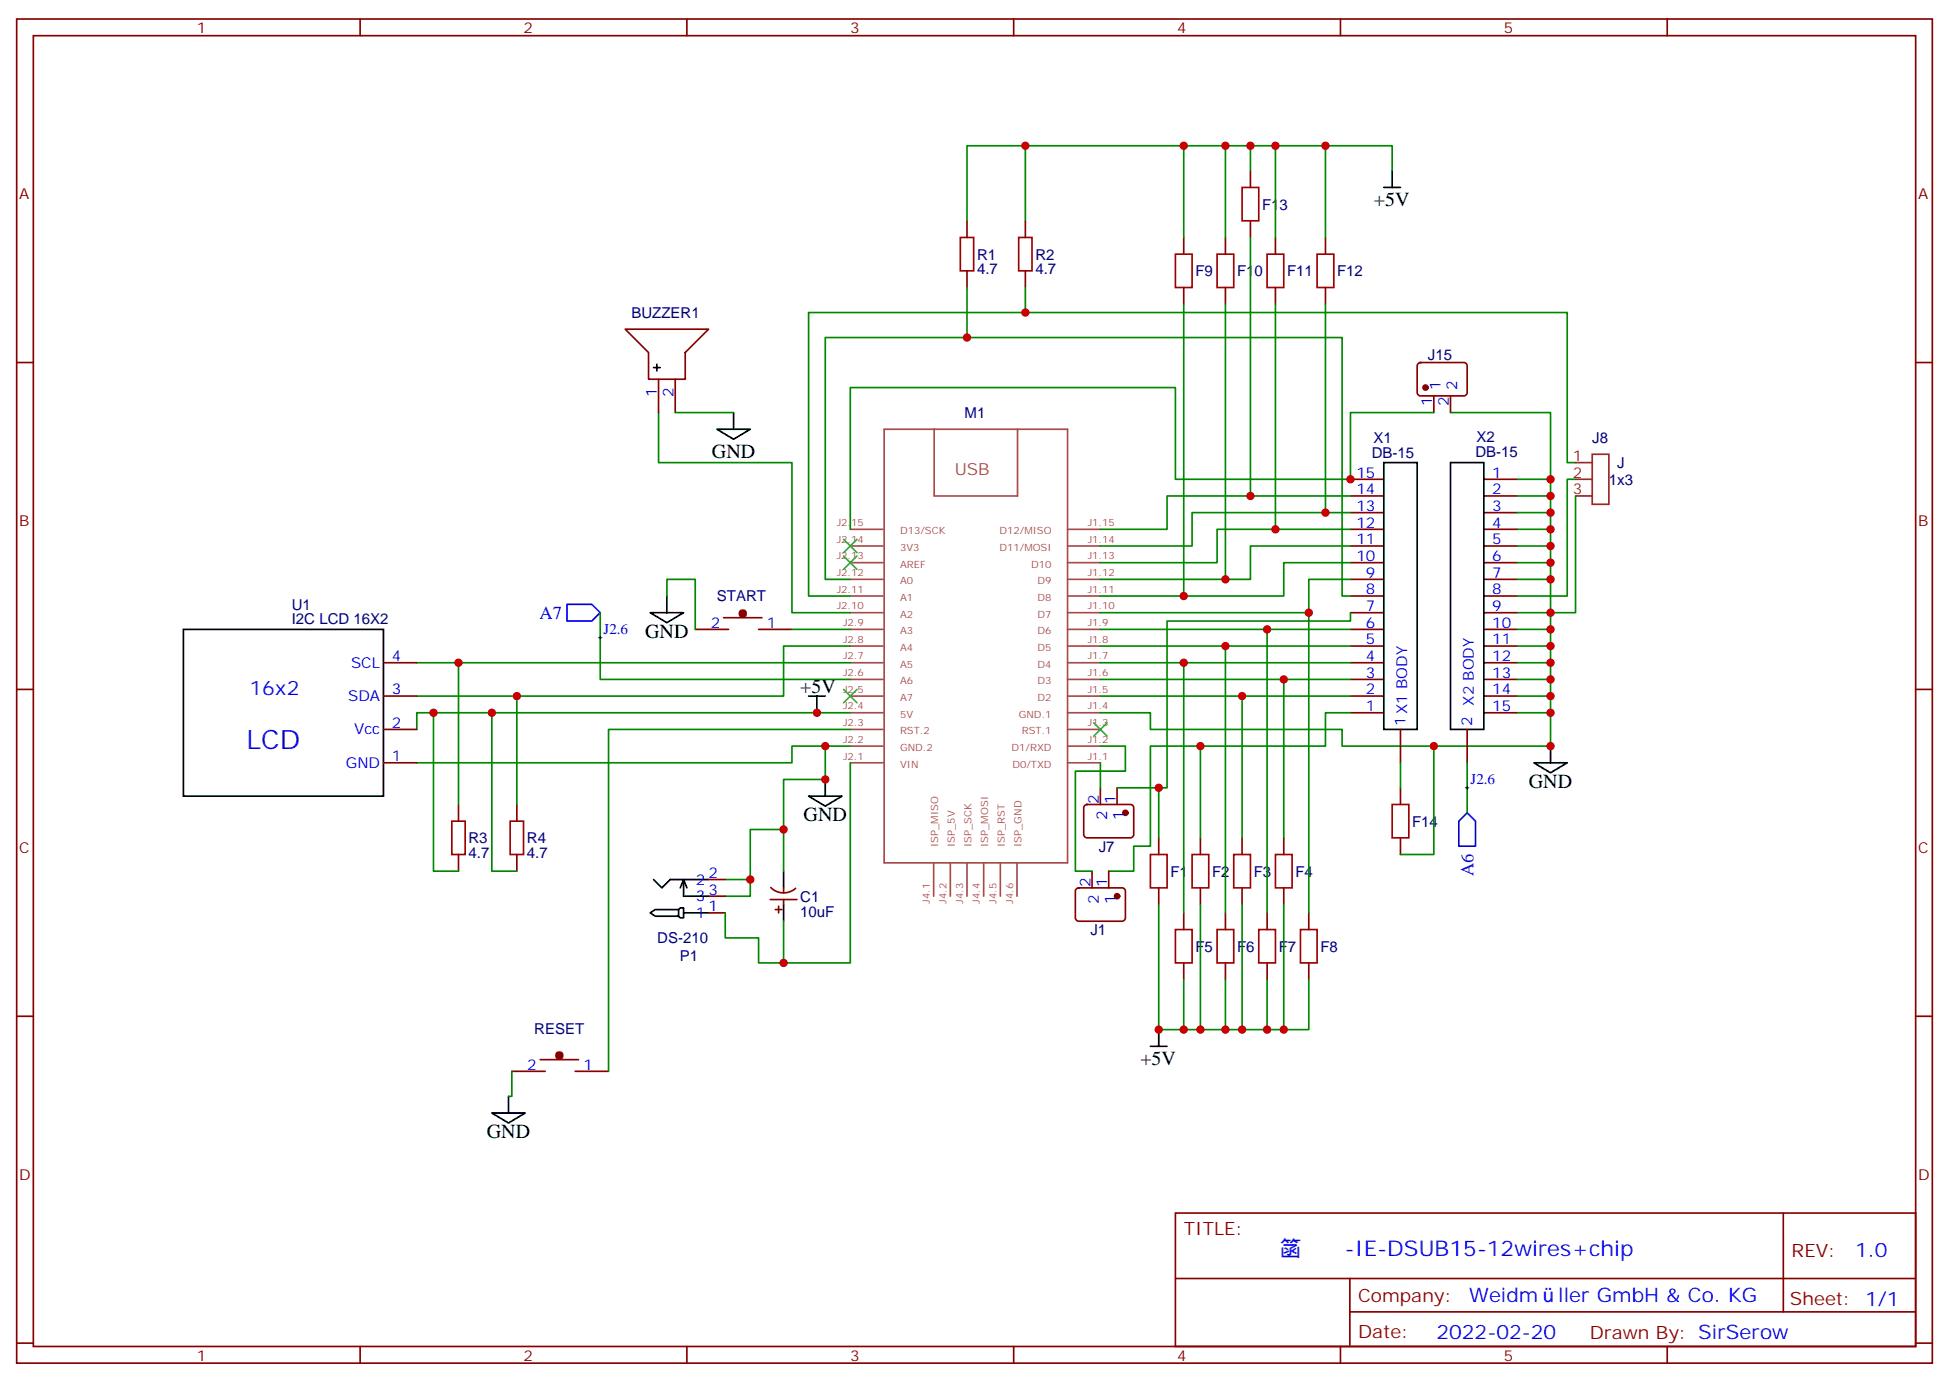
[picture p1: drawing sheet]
<svg xmlns="http://www.w3.org/2000/svg" width="412mm" height="292mm" viewBox="0 0 412 292" stroke-linecap="round" stroke-linejoin="round" font-family="sans-serif">
<g fill="none" stroke="#870000" stroke-width=".35">
<path d="M3.5 4h405.4v284.4h-405.4zM7.1 7.5h398.2v277.3h-398.2zM76.2 4v3.5M145.3 4v3.5M214.5 4v3.5M283.6 4v3.5M352.8 4v3.5M264.6 36.1v3.6M204.6 46.7v3.5M204.6 57.3v3.5M217 46.7v3.5M217 57.3v3.5"/>
<path d="M250.5 50.2v3.6M259.3 50.2v3.6M264.6 46.7v3.5M269.9 50.2v3.6M280.5 50.2v3.6M3.5 76.7h3.6M132.3 69.6h17.6l-4.9 5v5.6h-7.8v-5.6zM250.5 60.8v3.5M259.3 60.8v3.5M269.9 60.8v3.5M280.5 60.8v3.5M300.1 76.9l.5-.2h9.1a.71 .71 0 0 1 .7 .7v5.6a.76 .76 0 0 1-.7 .7h-9.1a.76 .76 0 0 1-.7-.7v-5.6z"/>
<path d="M405.3 76.7h3.6M139.3 80.2v7.1M142.9 80.2v7.1M303.4 83.7v3.6M306.9 83.7v3.6M285.8 119h7M285.8 115.5h7M285.8 112h7M285.8 108.4h7M285.8 104.9h7M285.8 101.4h7M314 119h7"/>
<path d="M314 115.5h7M314 112h7M314 108.4h7M314 104.9h7M314 101.4h7M147.1 133.1h7.1M153.1 130.7h8.1M160.5 133.1h7.1M285.8 136.7h7M285.8 133.1h7M285.8 129.6h7M285.8 126.1h7"/>
<path d="M285.8 122.6h7M314 136.7h7M314 133.1h7M314 129.6h7M314 126.1h7M314 122.6h7M3.5 145.8h3.6M81.1 147.2h7.1M81.1 140.2h7.1M81.1 154.3h7.1M285.8 150.8h7M285.8 147.2h7"/>
<path d="M285.8 143.7h7M285.8 140.2h7M296.3 154.3v7.1M310.4 154.3v7.1M314 150.8h7M314 147.2h7M314 143.7h7M314 140.2h7M405.3 145.8h3.6M81.1 161.4h7.1M97 170.2v3.5M109.4 170.2v3.5"/>
<path d="M229.5 170.4l.5-.2h9.2a.71 .71 0 0 1 .7 .7v5.6a.76 .76 0 0 1-.7 .7h-9.2a.76 .76 0 0 1-.7-.7v-5.6zM232.8 166.7v3.5M236.4 166.7v3.5M245.2 177.2v3.6M254 177.2v3.6M262.8 177.2v3.6M271.6 177.2v3.6M296.3 166.7v3.5M296.3 177.2v3.6M97 180.8v3.5M109.4 180.8v3.5M149.9 186.1h3.6"/>
<path d="M149.9 189.6h3.6M149.9 193.1h3.6M163 190.3h5.6M163.1 187.7a3.8 3.8 0 0 0 5.2 .2M164 192.4h1.5M164.7 191.7v1.4M165.8 187.8v1.1M165.8 190.3v1M227.8 188l.4-.2h9.2a.71 .71 0 0 1 .7 .7v5.7a.76 .76 0 0 1-.7 .7h-9.2a.76 .76 0 0 1-.7-.7v-5.7zM231.1 184.3v3.5M234.6 184.3v3.5M245.2 187.8v3.5"/>
<path d="M250.5 193.1v3.5M254 187.8v3.5M259.3 193.1v3.5M262.8 187.8v3.5M268.1 193.1v3.5M271.6 187.8v3.5M276.9 193.1v3.5M3.5 215h3.6M250.5 203.7v3.5M259.3 203.7v3.5M268.1 203.7v3.5M276.9 203.7v3.5"/>
<path d="M405.3 215h3.6M108.3 226.6h7.1M114.3 224.2h8.1M121.7 226.6h7.1M248.7 256.6h156.6v28.2h-156.6zM377.3 256.6v20.9M248.7 270.5h156.5M285.6 277.5h119.6M285.6 270.5v14.1M3.5 284.1h3.6M76.2 284.8v3.6M145.3 284.8v3.6"/>
<path d="M214.5 284.8v3.6M283.6 284.8v3.6M352.8 284.8v3.6M405.3 284.1h3.6"/>
</g>
<g fill="none" stroke="#000" stroke-width=".35">
<path d="M292.8 39.7h3.5M294.6 36.1v3.6M138.3 77.8h1.4M139 77v1.5M151.7 90.8h7l-3.5 2.1zM155.2 87.3v3.5M292.8 97.9h7.1v56.4h-7.1zM306.9 97.9h7.1v56.4h-7.1zM38.8 133.1h42.3v35.3h-42.3zM137.6 129.6h7l-3.5 2.1zM141.1 126.1v3.5M171.1 147.2h3.5"/>
<path d="M172.9 147.2v3.6M328.1 157.8v3.6M171.1 168.4h7.1l-3.6 2.1zM174.6 164.9v3.5M324.6 161.4h7l-3.5 2.1zM137.6 193.1l1-.7h5v1.4h-5zM138.3 186.1l1.8 1.7 1.7-1.7h8.1M143.6 192.4l.3-.3h.7v2.1h-.7l-.3-.4M143.9 187.8l.7-1.7v3.5h5.3M144.6 193.1h5.3M144.6 186.1l.7 1.7M165.8 184.3v3.5"/>
<path d="M165.8 191.3v3.6M245.2 217.8v3.5M104.1 235.4h7l-3.5 2.2zM107.6 231.9v3.5M243.4 221.3h3.5"/>
</g>
<g fill="none" stroke="#008700" stroke-width=".35">
<path d="M217 30.8h-12.4v15.9M250.5 30.8h-33.5v15.9M259.3 30.8v19.4M264.6 30.8v5.3M269.9 30.8v19.4M280.5 30.8h14.1v5.3M250.5 50.2v-19.4h30v19.4M264.6 50.2v54.7M204.6 60.8v10.6M217 60.8v5.3M250.5 64.3v61.8M259.3 64.3v58.3"/>
<path d="M269.9 64.3v47.7M280.5 64.3v44.1M139.3 87.3v10.6h28.3v31.7h12.3M142.9 87.3h12.3M303.4 87.3h-17.6v14.1h-37.1v-19.4h-68.8v30M306.9 87.3h21.2v14.1M333.4 97.9h-1.8v-31.8h-160.5v60h8.8M285.8 119h-14.2v7.1h-38.8M285.8 115.5h-21.2v7.1h-31.8M285.8 112h-28.3v7h-24.7M285.8 108.4h-33.6v7.1h-19.4M285.8 104.9h-38.9v7.1h-14.1"/>
<path d="M321 101.4h7.1v56.4h-44.1v-3.5h-40.6v-3.5h-10.6M321 104.9h7.1M321 108.4h7.1M321 112h7.1M321 115.5h7.1M321 119h7.1M333.4 101.4h-1.8v24.7h-10.6M333.4 104.9v24.7h-12.4M127 129.6v14.1h52.9M141.1 126.1v-3.5h6v10.5M167.6 133.1h12.3M179.9 136.7h-14.1v10.5h-77.6"/>
<path d="M179.9 122.6h-5.3v-51.2h109.4v54.7h1.8M232.8 133.1h53M232.8 136.7h53M259.3 136.7v56.4M268.1 133.1v60M276.9 129.6v63.5M285.8 122.6h-8.9v7h-44.1M285.8 129.6v1.8h-38.9v35.3h-10.5M321 133.1h7.1M321 136.7h7.1M321 122.6h7.1M88.2 140.2h91.7"/>
<path d="M91.7 150.8v33.5h5.3M97 140.2v30M104.1 150.8v33.5h5.3M109.4 147.2v23M174.6 157.8v7.1h-8.8v10.6h-7.1v14.1h-5.2M179.9 157.8h-12.3v3.6h-79.4M179.9 150.8h-91.7v3.5M179.9 154.3h-51.1v72.3M232.8 157.8h5.3v5.3h-10.6v21.2h3.6M232.8 140.2h53M232.8 143.7h53M232.8 147.2h53"/>
<path d="M250.5 140.2v52.9M254 157.8v19.4M262.8 147.2v30M271.6 143.7v33.5M285.8 150.8h-5.3v7h-37.1v21.2h-3.5v5.3h-5.3M303.4 157.8v23h-7.1M321 140.2h7.1M321 143.7h7.1M321 147.2h7.1M321 150.8h7.1M165.8 175.5v8.8M179.9 161.4v42.3h-14.1"/>
<path d="M232.8 161.4v5.3M245.2 166.7v10.5M296.3 161.4v5.3M310.4 161.4v10.5M153.5 193.1v5.3h7v5.3h5.3v-8.8M153.5 186.1h5.2M245.2 191.3v26.5h31.7v-10.6M254 191.3v26.5M262.8 191.3v26.5M271.6 191.3v26.5M250.5 207.2v10.6M259.3 207.2v10.6"/>
<path d="M268.1 207.2v10.6M108.3 226.6v5.3h-.7"/>
</g>
<g fill="none" stroke="#a64a4a" stroke-width=".35">
<path d="M187.1 90.8h38.8v91.7h-38.8zM197.7 90.8v14.1h17.6v-14.1M179.9 119h7M179.9 115.5h7M179.9 112h7M225.9 119h6.9M225.9 115.5h6.9M225.9 112h6.9M179.9 136.7h7M179.9 133.1h7M179.9 129.6h7M179.9 126.1h7"/>
<path d="M179.9 122.6h7M225.9 136.7h6.9M225.9 133.1h6.9M225.9 129.6h6.9M225.9 126.1h6.9M225.9 122.6h6.9M179.9 157.8h7M179.9 154.3h7M179.9 150.8h7M179.9 147.2h7M179.9 143.7h7M179.9 140.2h7"/>
<path d="M225.9 157.8h6.9M225.9 154.3h6.9M225.9 150.8h6.9M225.9 147.2h6.9M225.9 143.7h6.9M225.9 140.2h6.9M179.9 161.4h7M225.9 161.4h6.9M197.6 182.6v7M201.1 182.6v7M204.6 182.6v7M208.1 182.6v7"/>
<path d="M211.7 182.6v7M215.2 182.6v7"/>
</g>
<path d="M157 130v-.4h.3v.4M118.2 223.4v-.3h.3v.3" fill="none" stroke="#870000" stroke-width="1.4"/>
<g fill="#870000" stroke="#870000" stroke-width=".35">
<circle cx="238.1" cy="171.9" r=".53"/>
<circle cx="301.6" cy="82" r=".53"/>
<circle cx="236.4" cy="189.6" r=".53"/>
</g>
<g fill="none" stroke="#a10000" stroke-width=".35">
<path d="M262.8 39.7h3.5v7h-3.5zM203.2 50.2h2.8v7.1h-2.8zM215.5 50.2h2.9v7.1h-2.9zM248.7 53.8h3.5v7h-3.5zM257.5 53.8h3.6v7h-3.6zM268.1 53.8h3.5v7h-3.5zM278.7 53.8h3.5v7h-3.5zM95.6 173.7h2.8v7.1h-2.8zM107.9 173.7h2.9v7.1h-2.9zM294.6 170.2h3.5v7h-3.5zM243.4 180.8h3.5v7h-3.5zM248.7 196.6h3.5v7.1h-3.5z"/>
<path d="M252.2 180.8h3.6v7h-3.6zM257.5 196.6h3.6v7.1h-3.6zM261.1 180.8h3.5v7h-3.5zM266.3 196.6h3.6v7.1h-3.6zM269.9 180.8h3.5v7h-3.5zM275.2 196.6h3.5v7.1h-3.5z"/>
</g>
<path d="M333.4 97.9h3.5M336.9 96.1h3.5v10.6h-3.5zM333.4 101.4h3.5M333.4 104.9h3.5" fill="none" stroke="#8c2424" stroke-width=".35"/>
<path d="M178.5 117.6l2.8 2.8M178.5 114.1l2.8 2.8M181.3 117.6l-2.8 2.8M181.3 114.1l-2.8 2.8M178.5 145.8l2.8 2.9M181.3 145.8l-2.8 2.9M231.4 152.9l2.8 2.8M234.2 152.9l-2.8 2.8" fill="none" stroke="#3c3" stroke-width=".35"/>
<path d="M119.9 127.8h5.3l1.8 1.8-1.8 1.8h-5.3zM310.4 171.9l1.8 1.8v5.3h-3.5v-5.3z" fill="none" stroke="#00f" stroke-width=".35"/>
<path d="M126.6 134.9h.8M127 134.5v.8M310.1 166.7h.7M310.4 166.3v.7" fill="none" stroke="#000" stroke-width=".21"/>
<g fill="#c00">
<circle cx="174.6" cy="157.8" r=".88"/>
<circle cx="158.8" cy="186.1" r=".88"/>
<circle cx="174.6" cy="164.9" r=".88"/>
<circle cx="328.1" cy="104.9" r=".88"/>
<circle cx="328.1" cy="108.4" r=".88"/>
<circle cx="328.1" cy="112" r=".88"/>
<circle cx="328.1" cy="115.5" r=".88"/>
<circle cx="328.1" cy="119" r=".88"/>
<circle cx="328.1" cy="129.6" r=".88"/>
<circle cx="328.1" cy="133.1" r=".88"/>
<circle cx="328.1" cy="136.7" r=".88"/>
<circle cx="328.1" cy="140.2" r=".88"/>
<circle cx="328.1" cy="143.7" r=".88"/>
<circle cx="328.1" cy="147.2" r=".88"/>
<circle cx="328.1" cy="157.8" r=".88"/>
<circle cx="328.1" cy="122.6" r=".88"/>
<circle cx="328.1" cy="150.8" r=".88"/>
<circle cx="328.1" cy="101.4" r=".88"/>
<circle cx="285.8" cy="101.4" r=".88"/>
<circle cx="165.8" cy="175.5" r=".88"/>
<circle cx="165.8" cy="203.7" r=".88"/>
<circle cx="245.2" cy="166.7" r=".88"/>
<circle cx="254" cy="157.8" r=".88"/>
<circle cx="262.8" cy="147.2" r=".88"/>
<circle cx="271.6" cy="143.7" r=".88"/>
<circle cx="250.5" cy="140.2" r=".88"/>
<circle cx="259.3" cy="136.7" r=".88"/>
<circle cx="268.1" cy="133.1" r=".88"/>
<circle cx="276.9" cy="129.6" r=".88"/>
<circle cx="250.5" cy="126.1" r=".88"/>
<circle cx="259.3" cy="122.6" r=".88"/>
<circle cx="269.9" cy="112" r=".88"/>
<circle cx="280.5" cy="108.4" r=".88"/>
<circle cx="269.9" cy="30.8" r=".88"/>
<circle cx="264.6" cy="30.8" r=".88"/>
<circle cx="259.3" cy="30.8" r=".88"/>
<circle cx="280.5" cy="30.8" r=".88"/>
<circle cx="250.5" cy="30.8" r=".88"/>
<circle cx="217" cy="30.8" r=".88"/>
<circle cx="204.6" cy="71.4" r=".88"/>
<circle cx="217" cy="66.1" r=".88"/>
<circle cx="97" cy="140.2" r=".88"/>
<circle cx="109.4" cy="147.2" r=".88"/>
<circle cx="91.7" cy="150.8" r=".88"/>
<circle cx="104.1" cy="150.8" r=".88"/>
<circle cx="172.9" cy="150.8" r=".88"/>
<circle cx="264.6" cy="104.9" r=".88"/>
<circle cx="250.5" cy="217.8" r=".88"/>
<circle cx="254" cy="217.8" r=".88"/>
<circle cx="262.8" cy="217.8" r=".88"/>
<circle cx="259.3" cy="217.8" r=".88"/>
<circle cx="268.1" cy="217.8" r=".88"/>
<circle cx="271.6" cy="217.8" r=".88"/>
<circle cx="245.2" cy="217.8" r=".88"/>
<circle cx="303.4" cy="157.8" r=".88"/>
</g>
<text font-size="5.6" fill="#00f" x="52.1" y="158.5">LCD</text>
<text font-size="4.6" fill="#00f" x="270.8" y="265.6">䈄၂က-IE-DSUB15-12wires+chip</text>
<g font-size="4.2">
<text x="290.7" y="43.6">+5V</text>
<text x="150.6" y="96.8">GND</text>
<text x="136.5" y="134.9">GND</text>
<text x="169.3" y="146.5">+5V</text>
<text x="323.5" y="166.7">GND</text>
<text x="170" y="173.7">GND</text>
<text x="241.3" y="225.3">+5V</text>
<text x="103" y="240.7">GND</text>
</g>
<g font-size="4.2" fill="#00f">
<text x="52.8" y="147">16x2</text>
<text x="392.5" y="265.9">1.0</text>
<text x="310.9" y="275.4">Weidm</text>
<text x="329.7" y="275.4">ller GmbH &amp; Co. KG</text>
<text x="304" y="283.2">2022-02-20</text>
</g>
<g font-size="3.9" fill="#00f">
<text x="114.2" y="130.9">A7</text>
<text x="311.7" y="185.3" transform="rotate(-90 311.7 185.3)">A6</text>
</g>
<g font-size="3.9" fill="#800">
<text x="250.5" y="261.2">TITLE:</text>
<text x="379.1" y="265.9">REV:</text>
<text x="287.4" y="275.4">Company:</text>
<text x="378.7" y="276">Sheet: 1/1</text>
<text x="287.4" y="283.1">Date:</text>
<text x="336.4" y="283.2">Drawn By: SirSerow</text>
</g>
<text font-size="3.5" fill="#a54b4b" x="202" y="100.4">USB</text>
<g font-size="3.2" fill="#800">
<text x="41.6" y="7">1</text>
<text x="110.8" y="7">2</text>
<text x="179.9" y="7">3</text>
<text x="249.1" y="7">4</text>
<text x="318.2" y="7">5</text>
<text x="4.1" y="42.1">A</text>
<text x="405.9" y="42.1">A</text>
<text x="4.1" y="111.3">B</text>
<text x="405.9" y="111.3">B</text>
<text x="4.1" y="180.4">C</text>
<text x="405.9" y="180.4">C</text>
<text x="4.1" y="249.6">D</text>
<text x="405.9" y="249.6">D</text>
<text x="41.6" y="287.8">1</text>
<text x="110.8" y="287.8">2</text>
<text x="179.9" y="287.8">3</text>
<text x="249.1" y="287.8">4</text>
<text x="318.2" y="287.8">5</text>
</g>
<g font-size="3.2" fill="#000080">
<text x="267.1" y="44.3">F13</text>
<text x="206.7" y="58.1">4.7</text>
<text x="206.7" y="54.9">R1</text>
<text x="219.1" y="58.1">4.7</text>
<text x="219.1" y="54.9">R2</text>
<text x="252.9" y="58.4">F9</text>
<text x="261.8" y="58.4">F10</text>
<text x="272.3" y="58.4">F11</text>
<text x="282.9" y="58.4">F12</text>
<text x="133.6" y="67.3">BUZZER1</text>
<text x="302.1" y="76.1">J15</text>
<text x="204.1" y="88.4">M1</text>
<text x="290.6" y="93.6">X1</text>
<text x="312.4" y="93.5">X2</text>
<text x="336.9" y="93.7">J8</text>
<text x="290.3" y="96.8">DB-15</text>
<text x="312.2" y="96.7">DB-15</text>
<text x="342.2" y="99.1">J</text>
<text x="340.4" y="102.6">1x3</text>
<text x="61.7" y="129.1">U1</text>
<text x="151.7" y="127.2">START</text>
<text x="61.7" y="132.1">I2C LCD 16X2</text>
<text x="99.1" y="178.4">R3</text>
<text x="111.5" y="178.4">R4</text>
<text x="298.8" y="174.9">F14</text>
<text x="99.1" y="181.5">4.7</text>
<text x="111.5" y="181.5">4.7</text>
<text x="232.5" y="180.2">J7</text>
<text x="247.6" y="185.4">F1</text>
<text x="256.5" y="185.4">F2</text>
<text x="265.3" y="185.4">F3</text>
<text x="274.1" y="185.4">F4</text>
<text x="169.3" y="190.7">C1</text>
<text x="169.3" y="193.9">10uF</text>
<text x="230.7" y="197.8">J1</text>
<text x="139.1" y="199.5">DS-210</text>
<text x="143.9" y="203.4">P1</text>
<text x="252.9" y="201.3">F5</text>
<text x="261.8" y="201.3">F6</text>
<text x="270.6" y="201.3">F7</text>
<text x="279.4" y="201.3">F8</text>
<text x="113" y="218.8">RESET</text>
</g>
<g font-size="3.2" fill="#00f">
<text x="139" y="84" transform="rotate(-90 139 84)">1</text>
<text x="142.5" y="84" transform="rotate(-90 142.5 84)">2</text>
<text x="304.8" y="82.4" transform="rotate(-90 304.8 82.4)">1</text>
<text x="308.3" y="82.4" transform="rotate(-90 308.3 82.4)">2</text>
<text x="303" y="85.9" transform="rotate(-90 303 85.9)">1</text>
<text x="306.6" y="85.9" transform="rotate(-90 306.6 85.9)">2</text>
<text x="287" y="101">15</text>
<text x="315.7" y="101">1</text>
<text x="287" y="104.6">14</text>
<text x="315.7" y="104.6">2</text>
<text x="287" y="111.6">12</text>
<text x="287" y="108.1">13</text>
<text x="315.7" y="108.1">3</text>
<text x="315.7" y="111.6">4</text>
<text x="287" y="118.7">10</text>
<text x="287" y="115.1">11</text>
<text x="315.7" y="115.1">5</text>
<text x="315.7" y="118.7">6</text>
<text x="289" y="125.7">8</text>
<text x="289" y="122.2">9</text>
<text x="315.7" y="122.2">7</text>
<text x="315.7" y="125.7">8</text>
<text x="289" y="129.3">7</text>
<text x="315.7" y="129.3">9</text>
<text x="127.7" y="134">J2.6</text>
<text x="150.4" y="132.8">2</text>
<text x="162.3" y="132.8">1</text>
<text x="289" y="136.3">5</text>
<text x="289" y="132.8">6</text>
<text x="315.7" y="132.8">10</text>
<text x="315.7" y="136.3">11</text>
<text x="74.3" y="141.3">SCL</text>
<text x="82.9" y="139.8">4</text>
<text x="289" y="143.4">3</text>
<text x="289" y="139.8">4</text>
<text x="315.7" y="139.8">12</text>
<text x="315.7" y="143.4">13</text>
<text x="73.7" y="148.3">SDA</text>
<text x="82.9" y="146.9">3</text>
<text x="289" y="146.9">2</text>
<text x="315.7" y="146.9">14</text>
<text x="75" y="155.4">Vcc</text>
<text x="82.9" y="154">2</text>
<text x="289" y="150.4">1</text>
<text x="297.4" y="153.6" transform="rotate(-90 297.4 153.6)">1 X1 BODY</text>
<text x="311.5" y="153.6" transform="rotate(-90 311.5 153.6)">2 X2 BODY</text>
<text x="315.7" y="150.4">15</text>
<text x="82.9" y="161">1</text>
<text x="73.2" y="162.4">GND</text>
<text x="311.1" y="165.8">J2.6</text>
<text x="232.5" y="170" transform="rotate(-90 232.5 170)">2</text>
<text x="234.2" y="173.5" transform="rotate(-90 234.2 173.5)">2</text>
<text x="236" y="170" transform="rotate(-90 236 170)">1</text>
<text x="237.8" y="173.5" transform="rotate(-90 237.8 173.5)">1</text>
<text x="149.9" y="185.7">2</text>
<text x="147.2" y="187.1">2</text>
<text x="147.2" y="190.6">3</text>
<text x="149.9" y="189.2">3</text>
<text x="230.7" y="187.6" transform="rotate(-90 230.7 187.6)">2</text>
<text x="232.5" y="191.1" transform="rotate(-90 232.5 191.1)">2</text>
<text x="234.2" y="187.6" transform="rotate(-90 234.2 187.6)">1</text>
<text x="236" y="191.1" transform="rotate(-90 236 191.1)">1</text>
<text x="147.2" y="194.2">1</text>
<text x="149.9" y="192.8">1</text>
<text x="111.6" y="226.3">2</text>
<text x="123.5" y="226.3">1</text>
</g>
<g font-size="3.2" fill="#8d2323">
<text x="332.8" y="97.5">1</text>
<text x="332.8" y="101">2</text>
<text x="332.8" y="104.6">3</text>
</g>
<g font-size="2.1" fill="#a54b4b">
<text x="177" y="111.3">J2.15</text>
<text x="190.4" y="113">D13/SCK</text>
<text x="211.5" y="113">D12/MISO</text>
<text x="230.2" y="111.3">J1.15</text>
<text x="177" y="118.3">J2.13</text>
<text x="177" y="114.8">J2.14</text>
<text x="190.4" y="116.5">3V3</text>
<text x="211.5" y="116.5">D11/MOSI</text>
<text x="230.2" y="118.3">J1.13</text>
<text x="230.2" y="114.8">J1.14</text>
<text x="177" y="125.4">J2.11</text>
<text x="177" y="121.9">J2.12</text>
<text x="190.4" y="123.6">A0</text>
<text x="190.4" y="120.1">AREF</text>
<text x="218.2" y="120.1">D10</text>
<text x="219.6" y="123.6">D9</text>
<text x="230.2" y="125.4">J1.11</text>
<text x="230.2" y="121.9">J1.12</text>
<text x="177" y="128.9">J2.10</text>
<text x="190.4" y="130.7">A2</text>
<text x="190.4" y="127.1">A1</text>
<text x="219.6" y="130.7">D7</text>
<text x="219.6" y="127.1">D8</text>
<text x="230.2" y="128.9">J1.10</text>
<text x="178.4" y="136">J2.8</text>
<text x="178.4" y="132.4">J2.9</text>
<text x="190.4" y="137.7">A4</text>
<text x="190.4" y="134.2">A3</text>
<text x="219.6" y="137.7">D5</text>
<text x="219.6" y="134.2">D6</text>
<text x="230.2" y="136">J1.8</text>
<text x="230.2" y="132.4">J1.9</text>
<text x="178.4" y="143">J2.6</text>
<text x="178.4" y="139.5">J2.7</text>
<text x="190.4" y="141.2">A5</text>
<text x="219.6" y="141.2">D4</text>
<text x="230.2" y="143">J1.6</text>
<text x="230.2" y="139.5">J1.7</text>
<text x="178.4" y="146.6">J2.5</text>
<text x="190.4" y="148.3">A7</text>
<text x="190.4" y="144.8">A6</text>
<text x="219.6" y="148.3">D2</text>
<text x="219.6" y="144.8">D3</text>
<text x="230.2" y="146.6">J1.5</text>
<text x="178.4" y="153.6">J2.3</text>
<text x="178.4" y="150.1">J2.4</text>
<text x="190.4" y="155.3">RST.2</text>
<text x="190.4" y="151.8">5V</text>
<text x="215.6" y="151.8">GND.1</text>
<text x="216.2" y="155.3">RST.1</text>
<text x="230.2" y="153.6">J1.3</text>
<text x="230.2" y="150.1">J1.4</text>
<text x="178.4" y="160.7">J2.1</text>
<text x="178.4" y="157.1">J2.2</text>
<text x="190.4" y="158.9">GND.2</text>
<text x="214" y="158.9">D1/RXD</text>
<text x="230.2" y="160.7">J1.1</text>
<text x="230.2" y="157.1">J1.2</text>
<text x="190.4" y="162.4">VIN</text>
<text x="214.2" y="162.4">D0/TXD</text>
<text x="198.5" y="179.2" transform="rotate(-90 198.5 179.2)">ISP_MISO</text>
<text x="202" y="179.2" transform="rotate(-90 202 179.2)">ISP_5V</text>
<text x="205.5" y="179.2" transform="rotate(-90 205.5 179.2)">ISP_SCK</text>
<text x="209.1" y="179.2" transform="rotate(-90 209.1 179.2)">ISP_MOSI</text>
<text x="212.6" y="179.2" transform="rotate(-90 212.6 179.2)">ISP_RST</text>
<text x="216.1" y="179.2" transform="rotate(-90 216.1 179.2)">ISP_GND</text>
<text x="196.8" y="191.2" transform="rotate(-90 196.8 191.2)">J4.1</text>
<text x="200.3" y="191.2" transform="rotate(-90 200.3 191.2)">J4.2</text>
<text x="203.8" y="191.2" transform="rotate(-90 203.8 191.2)">J4.3</text>
<text x="207.3" y="191.2" transform="rotate(-90 207.3 191.2)">J4.4</text>
<text x="210.9" y="191.2" transform="rotate(-90 210.9 191.2)">J4.5</text>
<text x="214.4" y="191.2" transform="rotate(-90 214.4 191.2)">J4.6</text>
</g>
</svg>
